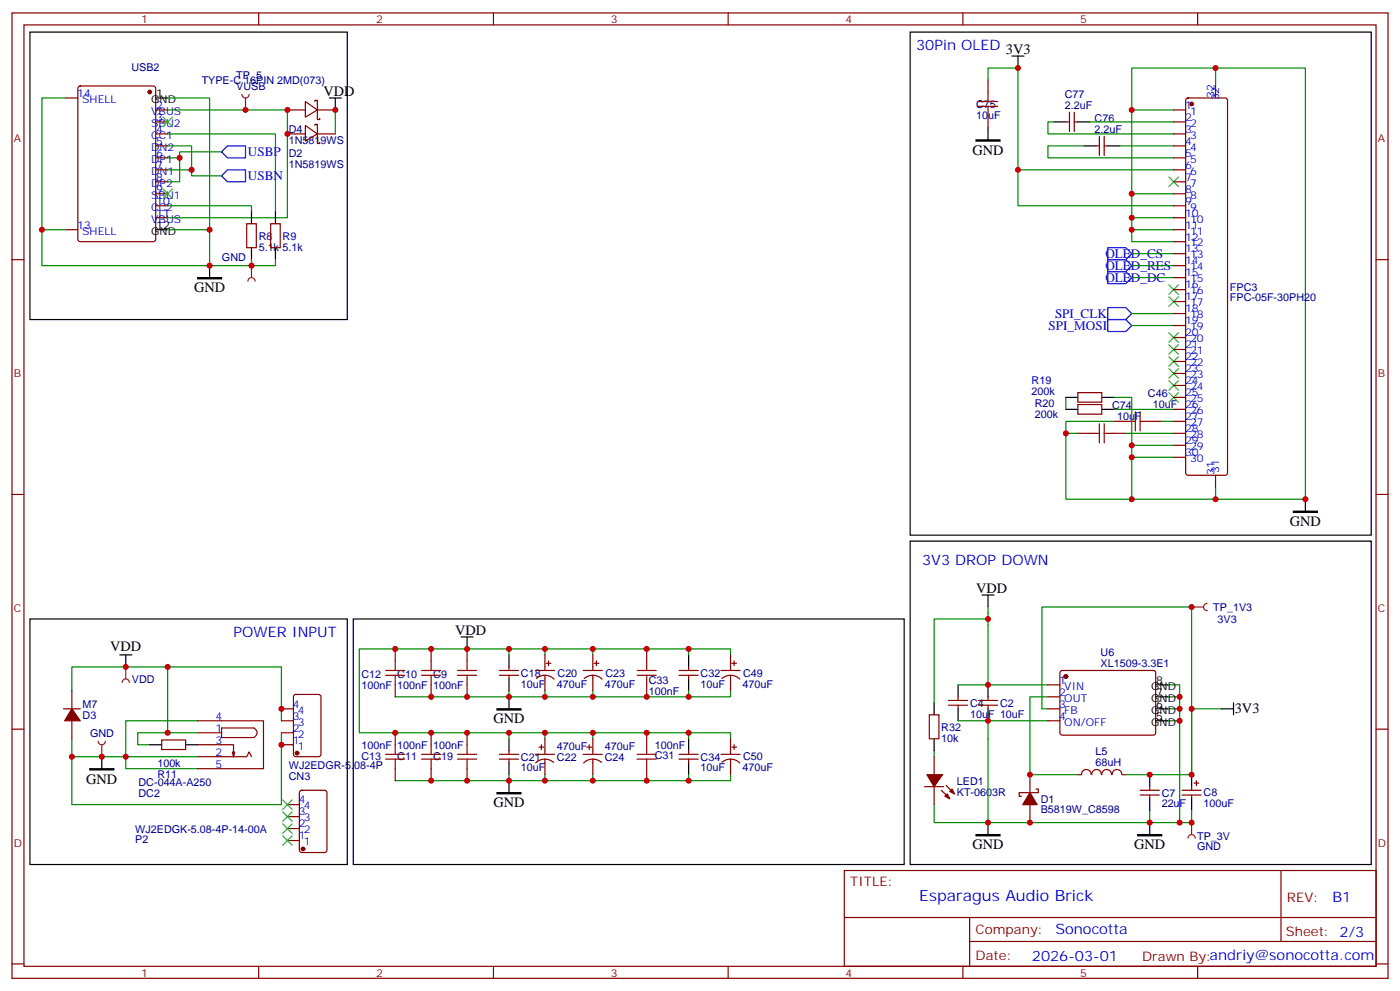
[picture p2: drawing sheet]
<svg xmlns="http://www.w3.org/2000/svg" width="412mm" height="292mm" viewBox="0 0 412 292" stroke-linecap="round" stroke-linejoin="round" font-family="sans-serif">
<g fill="none" stroke="#870000" stroke-width=".35">
<path d="M3.5 3.8h405.4v284.3h-405.4zM7.1 7.3h398.2v277.3h-398.2zM76.2 3.8v3.5M145.3 3.8v3.5M214.5 3.8v3.5M283.6 3.8v3.5M352.8 3.8v3.5M19.4 28.9h3.5M23.2 25.5l.4-.2h21.6l.6 .5 .1 44.7-.5 .6-21.8 .1-.6-.5-.1-44.7zM45.9 32.4h3.5M45.9 35.9h3.5M45.9 39.4h3.5"/>
<path d="M291 23.6v3.5M291 34.1v3.6M314 35.9h1M315 33.1v5.6M316.4 35.9h1.1M316.4 33.1v5.6M345.7 32.4h3.5M345.7 35.9h3.5M345.7 39.4h3.5M349.5 29.1l.5-.2h10.9l.5 .2 .2 .5v109.7l-.2 .5-.5 .2h-10.9l-.5-.3-.3-.4v-109.7zM358.1 25.3v3.6M45.9 43h3.5"/>
<path d="M45.9 46.5h3.5M45.9 50h3.5M45.9 53.6h3.5M45.9 57.1h3.5M322.8 43h1M323.8 40.1v5.7M325.3 43h1M325.3 40.1v5.7M345.7 43h3.5M345.7 46.5h3.5M345.7 50h3.5M345.7 53.6h3.5"/>
<path d="M345.7 57.1h3.5M3.5 76.5h3.6M19.4 67.7h3.5M45.9 60.6h3.5M45.9 64.1h3.5M345.7 60.6h3.5M345.7 64.1h3.5M345.7 67.7h3.5M345.7 71.2h3.5M345.7 74.7h3.5M345.7 78.2h3.5M405.3 76.5h3.6"/>
<path d="M345.7 81.8h3.5M345.7 85.3h3.5M345.7 88.8h3.5M345.7 92.4h3.5M345.7 95.9h3.5M345.7 99.4h3.5M317.5 115.6h7.1v2.9h-7.1zM317.5 119.2h7.1v2.8h-7.1zM345.7 102.9h3.5M345.7 106.5h3.5M345.7 110h3.5M345.7 113.5h3.5"/>
<path d="M345.7 117.1h3.5M317.5 127.6h3.5M328.1 124.1h3.5M328.1 127.6h3.5M338.7 124.1h3.5M345.7 124.1h3.5M345.7 127.6h3.5M345.7 120.6h3.5M345.7 131.2h3.5M345.7 134.7h3.5M358.1 140v3.5M3.5 145.6h3.6"/>
<path d="M405.3 145.6h3.6M3.5 214.8h3.6M405.3 214.8h3.6M248.7 256.4h156.6v28.2h-156.6zM377.3 256.4v20.9M248.7 270.2h156.5M285.6 277.3h119.6M285.6 270.2v14.2M3.5 283.9h3.6M76.2 284.6v3.5M145.3 284.6v3.5M214.5 284.6v3.5"/>
<path d="M283.6 284.6v3.5M352.8 284.6v3.5M405.3 283.9h3.6"/>
</g>
<g fill="#870000" stroke="#870000" stroke-width=".35">
<circle cx="44.1" cy="27.1" r=".53"/>
<circle cx="351" cy="30.6" r=".53"/>
</g>
<g fill="none" stroke="#000" stroke-width=".35">
<path d="M268.1 9.5h135.8v148.1h-135.8zM298.1 16.5h3.5M299.9 16.5v3.5M45.9 28.9h3.5M291 37.7v3.5M310.4 35.9h3.6M317.5 35.9h3.5M319.3 43h3.5M326.3 43h3.5M45.9 67.7h3.5M314 117.1h3.5M324.6 117.1h3.5"/>
<path d="M314 120.6h3.5M324.6 120.6h3.5M384.5 147v3.6"/>
</g>
<path d="M326.3 76.5h5.3l1.8 1.7-1.8 1.8h-5.3zM326.3 73h5.3l1.8 1.7-1.8 1.8h-5.3zM326.3 94.1h5.3l1.8 1.8-1.8 1.7h-5.3zM326.3 90.6h5.3l1.8 1.8-1.8 1.7h-5.3zM326.3 80h5.3l1.8 1.8-1.8 1.7h-5.3z" fill="none" stroke="#00f" stroke-width=".35"/>
<path d="M288.2 31.3h5.7M288.2 29.9h5.7M291 27.1v2.8M291 31.3v2.8M321 127.6h2.8M323.8 124.8v5.7M325.3 127.6h2.8M325.3 124.8v5.7M331.6 124.1h2.8M334.4 121.3v5.6M335.8 124.1h2.9M335.8 121.3v5.6" fill="none" stroke="#a10000" stroke-width=".35"/>
<g fill="none" stroke="#008700" stroke-width=".35">
<path d="M291 23.6v-3.6h8.9v30h45.8M310.4 35.9h-1.7v3.5h37M321 35.9h24.7M333.4 32.4v24.7h12.3M358.1 25.3v-5.3h-24.7v12.4h12.3M358.1 20h26.4v127h-26.4v-3.5M299.9 50v10.6h45.8M319.3 43h-10.6v3.5h37M329.8 43h15.9M333.4 57.1v7h12.3M333.4 67.7v3.5h12.3M333.4 64.1v3.6h12.3"/>
<path d="M333.4 78.2h12.3M333.4 74.7h12.3M333.4 95.9h12.3M333.4 92.4h12.3M333.4 81.8h12.3M314 117.1v3.5M328.1 117.1h5.3v14.1M317.5 127.6h-3.5v19.4h19.4M328.1 124.1h-14.1v3.5M328.1 120.6h17.6M331.6 127.6h14.1M342.2 124.1h3.5"/>
<path d="M345.7 131.2h-12.3v3.5M345.7 134.7h-12.3v12.3h24.7"/>
</g>
<g fill="none" stroke="#3c3" stroke-width=".35">
<path d="M344.3 52.1l2.8 2.9M347.1 52.1l-2.8 2.9M344.3 98l2.8 2.8M344.3 87.4l2.8 2.8M344.3 83.9l2.8 2.8M347.1 98l-2.8 2.8M347.1 87.4l-2.8 2.8M347.1 83.9l-2.8 2.8M344.3 105.1l2.8 2.8M344.3 108.6l2.8 2.8M344.3 112.1l2.8 2.8M344.3 115.6l2.8 2.9"/>
<path d="M344.3 101.5l2.8 2.9M347.1 105.1l-2.8 2.8M347.1 108.6l-2.8 2.8M347.1 112.1l-2.8 2.8M347.1 115.6l-2.8 2.9M347.1 101.5l-2.8 2.9"/>
</g>
<path d="M287.5 41.2h7.1v.4h-7.1zM381 150.6h7.1v.3h-7.1z" fill="#000" stroke="#000" stroke-width=".35"/>
<path d="M71.3 27.8a1.06 1.06 0 0 0 1 1.1 1.06 1.06 0 0 0 1.1-1.1M72.3 28.9v3.5" fill="none" stroke="#8c2424" stroke-width=".35"/>
<circle cx="72.3" cy="32.4" r=".18" fill="#8c2424"/>
<g fill="none" stroke="#008700" stroke-width=".35">
<path d="M19.4 28.9h-7.1v38.8h7.1M49.4 39.4h31.7v23M49.4 32.4h35.3v31.7h-35.3M49.4 28.9h12.3v38.8M49.4 43h7v8.8h8.9M49.4 50h7M49.4 46.5h3.5M65.3 44.7h-12.4v8.9h-3.5M12.3 67.7v10.5h49.4v-10.5h-12.3M49.4 60.6h24.7v1.8M291 182.3h-15.8v24.7M291 180.6v21.1"/>
<path d="M306.9 208.8v-30h44.1v30h8.8M351 208.8v19.4M275.2 237v5.3h15.8M275.2 221.1v1.8"/>
</g>
<path d="M65.3 44.7l1.7-1.7h5.3v3.5h-5.3zM67 50h5.3v3.6h-5.3l-1.7-1.8z" fill="none" stroke="#00f" stroke-width=".35"/>
<path d="M48 34.5l2.8 2.8M50.8 34.5l-2.8 2.8M48 55.7l2.8 2.8M50.8 55.7l-2.8 2.8" fill="none" stroke="#3c3" stroke-width=".35"/>
<path d="M58.2 81.8h7.1v.3h-7.1z" fill="#000" stroke="#000" stroke-width=".35"/>
<path d="M8.8 9.5h93.5v84.6h-93.5zM61.7 78.2v3.6M289.3 175.3h3.5M291 175.3v3.5M275.2 207v3.5M275.2 217.6v3.5M282.2 201.7v3.5M282.2 208.8v3.5M291 201.7v3.5M291 208.8v3.5M351 228.2v3.5M351 235.2v3.6" fill="none" stroke="#000" stroke-width=".35"/>
<g fill="none" stroke="#870000" stroke-width=".35">
<path d="M273.8 210.5h2.8v7.1h-2.8zM279.4 207.7h5.6M279.4 206.3h5.6M282.2 205.2v1.1M282.2 207.7v1.1M288.2 207.7h5.7M288.2 206.3h5.7M291 205.2v1.1M291 207.7v1.1M272.3 231.7h5.7M275.2 222.9v5.3M275.2 231.7v5.3"/>
<path d="M277.3 232.8l2.5 2.4M278.7 231.4l2.5 2.4M303.4 228.2v5.3M303.4 237v5.3M305.2 232.4h.7v1.1h-5.7v1h.7M321.4 228.2a1.41 1.41 0 0 0-1.4-1.6 1.41 1.41 0 0 0-1.4 1.6h-1.1M321.6 228.2a1.41 1.41 0 0 1 1.4-1.6 1.41 1.41 0 0 1 1.4 1.6M324.6 228.2a1.41 1.41 0 0 1 1.4-1.6 1.41 1.41 0 0 1 1.4 1.6M327.6 228.2a1.41 1.41 0 0 1 1.4-1.6 1.41 1.41 0 0 1 1.4 1.6M330.6 228.2h1M348.2 232.8h5.6M348.2 234.2h5.6"/>
<path d="M351 231.7v1.1M351 234.2v1M351.7 230.6h1.4M352.4 229.9v1.5"/>
</g>
<g fill="#870000" stroke="#870000" stroke-width=".35">
<path d="M303.4 233.5l2.1 3.5h-4.2z"/>
<path d="M278.3 234.5l.7-.7 .8 1.4z"/>
<path d="M279.8 233.1l.7-.7 .7 1.4z"/>
<path d="M273 228.2h4.6l-2.4 3.5z"/>
</g>
<path d="M350 246.9a1.06 1.06 0 0 1 1-1.1 1.06 1.06 0 0 1 1.1 1.1M351 242.3v3.5" fill="none" stroke="#8c2424" stroke-width=".35"/>
<circle cx="351" cy="242.3" r=".18" fill="#8c2424"/>
<path d="M351 178.8h3.5M355.6 177.7a1.06 1.06 0 0 0-1.1 1.1 1.06 1.06 0 0 0 1.1 1" fill="none" stroke="#8c2424" stroke-width=".35"/>
<circle cx="351" cy="178.8" r=".18" fill="#8c2424"/>
<g fill="none" stroke="#008700" stroke-width=".35">
<path d="M291 178.8v1.8M282.2 212.3h26.5M282.2 201.7h26.5M291 212.3v30h47.7M306.9 208.8h1.8M308.7 205.2h-5.3v23h14.1M344 201.7h3.5v40.6M344 212.3h3.5M344 208.8h3.5M344 205.2h3.5M351 208.8v19.4h-19.4M338.7 238.8v3.5"/>
<path d="M351 238.8v3.5h-12.3"/>
</g>
<circle cx="314" cy="199.2" r=".53" fill="#870000" stroke="#870000" stroke-width=".35"/>
<path d="M312.4 197.7l.5-.2h27.1l.4 .7v17.9l-.7 .4h-27.1l-.4-.7v-17.6zM308.7 201.7h3.5M308.7 205.2h3.5M308.7 208.8h3.5M308.7 212.3h3.5M335.8 234.2h5.7M335.8 232.8h5.7M338.7 231.7v1.1M338.7 234.2v1" fill="none" stroke="#870000" stroke-width=".35"/>
<path d="M268.1 159.4h135.8v95.2h-135.8zM340.4 212.3h3.6M340.4 208.8h3.6M340.4 205.2h3.6M340.4 201.7h3.6M359.8 208.8h3.6M363.4 207v3.5M338.7 228.2v3.5M338.7 235.2v3.6M291 242.3v3.5M338.7 242.3v3.5" fill="none" stroke="#000" stroke-width=".35"/>
<path d="M287.5 245.8h7.1v.4h-7.1zM335.1 245.8h7.1v.4h-7.1z" fill="#000" stroke="#000" stroke-width=".35"/>
<path d="M37 196.4v3.6M36 201a1.06 1.06 0 0 1 1-1 1.06 1.06 0 0 1 1.1 1" fill="none" stroke="#8c2424" stroke-width=".35"/>
<circle cx="37" cy="196.4" r=".18" fill="#8c2424"/>
<g fill="none" stroke="#008700" stroke-width=".35">
<path d="M98.8 32.4v7M74.1 76.5v1.7h-12.4M81.1 76.5v1.7h-7M49.4 196.4h-28.2v7.1M149.9 191.1v1.8M160.5 192.9v-1.8h-54.7v24.7h44.1v1.8M160.5 191.1h14.1v1.8M174.6 191.1h28.2v1.8M202.8 191.1h12.4v1.8M21.2 217.6v5.3h37M49.4 215.8h-8.8v3.6h3.5M58.2 212.3h-21.2v14.1h21.2"/>
<path d="M82.9 212.3v-15.9h-33.5v19.4h8.8M82.9 215.8v21.2h-61.7v-14.1M149.9 215.8h10.6v1.8M149.9 203.5v1.7M160.5 215.8h14.1v1.8M160.5 203.5v1.7h-44.1M174.6 215.8h28.2v1.8M174.6 203.5v1.7h-14.1M202.8 215.8h12.4v1.8M202.8 203.5v1.7h-28.2M215.2 203.5v1.7h-12.4M149.9 228.2v1.7h-33.5"/>
<path d="M160.5 228.2v1.7h-10.6M174.6 228.2v1.7h-14.1M202.8 228.2v1.7h-28.2M215.2 228.2v1.7h-12.4"/>
</g>
<path d="M146.4 208.8h7.1v.3h-7.1zM26.5 226.4h7v.4h-7zM146.4 233.5h7.1v.3h-7.1z" fill="#000" stroke="#000" stroke-width=".35"/>
<g fill="none" stroke="#000" stroke-width=".35">
<path d="M97 28.9h3.5M98.8 28.9v3.5M74.1 62.4v3.5M74.1 73v3.5M81.1 62.4v3.5M81.1 73v3.5M8.8 182.3h93.5v72.3h-93.5zM35.3 192.9h3.5M37 192.9v3.5M104.1 182.3h162.2v72.3h-162.2zM135.8 187.6h3.5M137.6 187.6v3.5"/>
<path d="M149.9 192.9v3.5M149.9 200v3.5M202.8 192.9v3.5M202.8 200v3.5M44.1 219.4h3.5M54.7 219.4h3.5M149.9 205.2v3.6M149.9 217.6v3.5M202.8 217.6v3.5M30 222.9v3.5M149.9 224.6v3.6M149.9 229.9v3.6"/>
<path d="M202.8 224.6v3.6"/>
</g>
<g fill="none" stroke="#870000" stroke-width=".35">
<path d="M84.7 32.4h5.3M84.7 39.4h5.3M90 29.9l3.5 2.5-3.5 2.1zM90 37l3.5 2.4-3.5 2.2zM92.8 29.9v-.3h.7v2.8M92.8 37v-.4h.7v2.8M93.5 32.4v2.8h.7v-.3M93.5 39.4v2.9h.7v-.4M93.5 32.4h5.3M93.5 39.4h5.3M72.7 65.9h2.8v7.1h-2.8zM79.7 65.9h2.8v7.1h-2.8z"/>
<path d="M116.4 191.1v3.6M127 191.1v3.6M137.6 191.1v3.6M147.1 198.9h5.7M147.1 197.5h5.7M149.9 196.4v1.1M149.9 198.9v1.1M157.7 197.5h5.6M158 199.9a3.8 3.8 0 0 1 5.2 .1M160.5 192.9v4.6M160.5 198.9v4.6M160.9 195.4h1.4"/>
<path d="M161.6 194.7v1.4M171.8 197.5h5.6M172.1 199.9a3.8 3.8 0 0 1 5.2 .1M174.6 192.9v4.6M174.6 198.9v4.6M175 195.4h1.4M175.7 194.7v1.4M190.5 191.1v3.6M200 198.9h5.7M200 197.5h5.7M202.8 196.4v1.1M202.8 198.9v1.1"/>
<path d="M212.4 197.5h5.6M212.7 199.9a3.8 3.8 0 0 1 5.2 .1M215.2 192.9v4.6M215.2 198.9v4.6M215.5 195.4h1.5M216.3 194.7v1.4M18.7 208.8h4.9M21.2 203.5v5.3M21.2 212.3v5.3M47.6 217.9h7.1v2.9h-7.1zM58.2 212.3h19.4v14.1h-19.4M58.2 219.4h10.6v3.5"/>
<path d="M58.2 215.8h7.1M65.3 214.4h9.5l.7 .6a1.64 1.64 0 0 1-.7 2.2h-9.5zM82.9 212.3h3.5M82.9 219.4h3.5M82.9 215.8h3.5M82.9 208.8h3.5M86.7 204.7l.4-.2h6.7l.7 .5v17.2l-.4 .6-7 .1-.6-.5-.1-17.2zM116.4 201.7v3.5M116.4 215.8v3.6M127 201.7v3.5M127 215.8v3.6M137.6 201.7v3.5"/>
<path d="M137.6 215.8v3.6M159.5 219.4v1.4M160.5 217.6v4.6M173.6 219.4v1.4M174.6 217.6v4.6M190.5 201.7v3.5M190.5 215.8v3.6M215.2 217.6v4.6M216.3 219.4v1.4M58.2 222.9h14.5l.7-1.4 .7 1.4M68.4 221.5l.4 1.4M69.1 221.5l-.3 1.4"/>
<path d="M84.7 237h3.5M88.4 233l.5-.2h6.7l.7 .4v17.2l-.5 .7h-6.9l-.7-.5v-17.1zM116.4 226.4v3.5M127 226.4v3.5M137.6 226.4v3.5M147.1 223.6h5.7M147.1 222.2h5.7M149.9 221.1v1.1M149.9 223.6v1M157.7 222.2h5.6M158.7 220.1h1.5M160.5 223.6v4.6"/>
<path d="M163.1 224.6a3.8 3.8 0 0 0-5.3 .1M171.8 222.2h5.6M172.9 220.1h1.4M174.6 223.6v4.6M177.2 224.6a3.8 3.8 0 0 0-5.3 .1M190.5 226.4v3.5M200 223.6h5.7M200 222.2h5.7M202.8 221.1v1.1M202.8 223.6v1M212.4 222.2h5.6M212.7 224.6a3.8 3.8 0 0 1 5.2 .1"/>
<path d="M215.2 223.6v4.6M215.5 220.1h1.5M84.7 247.6h3.5M84.7 244.1h3.5M84.7 240.5h3.5"/>
</g>
<g fill="none" stroke="#a10000" stroke-width=".35">
<path d="M113.6 198.9h5.6M113.6 197.5h5.6M116.4 194.7v2.8M116.4 198.9v2.8M124.2 198.9h5.6M124.2 197.5h5.6M127 194.7v2.8M127 198.9v2.8M134.8 198.9h5.6M134.8 197.5h5.6M137.6 194.7v2.8M137.6 198.9v2.8"/>
<path d="M187.7 198.9h5.6M187.7 197.5h5.6M190.5 194.7v2.8M190.5 198.9v2.8M116.4 219.4v2.8M127 219.4v2.8M137.6 219.4v2.8M190.5 219.4v2.8M113.6 222.2h5.6M113.6 223.6h5.6M116.4 223.6v2.8M124.2 222.2h5.6"/>
<path d="M124.2 223.6h5.6M127 223.6v2.8M134.8 222.2h5.6M134.8 223.6h5.6M137.6 223.6v2.8M187.7 222.2h5.6M187.7 223.6h5.6M190.5 223.6v2.8"/>
</g>
<g fill="#870000" stroke="#870000" stroke-width=".35">
<path d="M21.2 208.8l2.4 3.5h-4.6z"/>
<circle cx="87.5" cy="221.8" r=".53"/>
<circle cx="89.3" cy="250" r=".53"/>
</g>
<path d="M83.3 235.6l2.8 2.8M83.3 239.1l2.8 2.8M86.1 235.6l-2.8 2.8M86.1 239.1l-2.8 2.8M83.3 242.6l2.8 2.9M83.3 246.2l2.8 2.8M86.1 242.6l-2.8 2.9M86.1 246.2l-2.8 2.8" fill="none" stroke="#3c3" stroke-width=".35"/>
<path d="M28.9 218.3a1.06 1.06 0 0 0 1.1 1.1 1.06 1.06 0 0 0 1-1.1M30 219.4v3.5" fill="none" stroke="#8c2424" stroke-width=".35"/>
<circle cx="30" cy="222.9" r=".18" fill="#8c2424"/>
<path d="M74.1 78.2v3.6M73 82.8a1.06 1.06 0 0 1 1.1-1 1.06 1.06 0 0 1 1 1" fill="none" stroke="#8c2424" stroke-width=".35"/>
<circle cx="74.1" cy="78.2" r=".18" fill="#8c2424"/>
<g fill="#c00">
<circle cx="333.4" cy="131.2" r=".88"/>
<circle cx="314" cy="127.6" r=".88"/>
<circle cx="333.4" cy="147" r=".88"/>
<circle cx="333.4" cy="134.7" r=".88"/>
<circle cx="333.4" cy="67.7" r=".88"/>
<circle cx="333.4" cy="64.1" r=".88"/>
<circle cx="333.4" cy="57.1" r=".88"/>
<circle cx="333.4" cy="32.4" r=".88"/>
<circle cx="299.9" cy="50" r=".88"/>
<circle cx="358.1" cy="147" r=".88"/>
<circle cx="384.5" cy="147" r=".88"/>
<circle cx="358.1" cy="20" r=".88"/>
<circle cx="299.9" cy="20" r=".88"/>
<circle cx="56.4" cy="50" r=".88"/>
<circle cx="52.9" cy="46.5" r=".88"/>
<circle cx="84.7" cy="32.4" r=".88"/>
<circle cx="61.7" cy="67.7" r=".88"/>
<circle cx="61.7" cy="78.2" r=".88"/>
<circle cx="12.3" cy="67.7" r=".88"/>
<circle cx="351" cy="242.3" r=".88"/>
<circle cx="303.4" cy="242.3" r=".88"/>
<circle cx="303.4" cy="228.2" r=".88"/>
<circle cx="291" cy="182.3" r=".88"/>
<circle cx="351" cy="208.8" r=".88"/>
<circle cx="351" cy="178.8" r=".88"/>
<circle cx="291" cy="212.3" r=".88"/>
<circle cx="291" cy="201.7" r=".88"/>
<circle cx="347.5" cy="212.3" r=".88"/>
<circle cx="347.5" cy="208.8" r=".88"/>
<circle cx="347.5" cy="205.2" r=".88"/>
<circle cx="347.5" cy="242.3" r=".88"/>
<circle cx="291" cy="242.3" r=".88"/>
<circle cx="338.7" cy="242.3" r=".88"/>
<circle cx="351" cy="228.2" r=".88"/>
<circle cx="338.7" cy="228.2" r=".88"/>
<circle cx="37" cy="222.9" r=".88"/>
<circle cx="30" cy="222.9" r=".88"/>
<circle cx="190.5" cy="229.9" r=".88"/>
<circle cx="190.5" cy="215.8" r=".88"/>
<circle cx="202.8" cy="229.9" r=".88"/>
<circle cx="202.8" cy="215.8" r=".88"/>
<circle cx="202.8" cy="205.2" r=".88"/>
<circle cx="202.8" cy="191.1" r=".88"/>
<circle cx="190.5" cy="191.1" r=".88"/>
<circle cx="174.6" cy="191.1" r=".88"/>
<circle cx="190.5" cy="205.2" r=".88"/>
<circle cx="174.6" cy="205.2" r=".88"/>
<circle cx="174.6" cy="229.9" r=".88"/>
<circle cx="174.6" cy="215.8" r=".88"/>
<circle cx="160.5" cy="229.9" r=".88"/>
<circle cx="149.9" cy="229.9" r=".88"/>
<circle cx="160.5" cy="215.8" r=".88"/>
<circle cx="149.9" cy="215.8" r=".88"/>
<circle cx="137.6" cy="215.8" r=".88"/>
<circle cx="160.5" cy="205.2" r=".88"/>
<circle cx="160.5" cy="191.1" r=".88"/>
<circle cx="137.6" cy="191.1" r=".88"/>
<circle cx="149.9" cy="191.1" r=".88"/>
<circle cx="149.9" cy="205.2" r=".88"/>
<circle cx="49.4" cy="215.8" r=".88"/>
<circle cx="37" cy="196.4" r=".88"/>
<circle cx="74.1" cy="78.2" r=".88"/>
<circle cx="49.4" cy="196.4" r=".88"/>
<circle cx="82.9" cy="208.8" r=".88"/>
<circle cx="21.2" cy="222.9" r=".88"/>
<circle cx="82.9" cy="219.4" r=".88"/>
<circle cx="72.3" cy="32.4" r=".88"/>
<circle cx="127" cy="191.1" r=".88"/>
<circle cx="127" cy="215.8" r=".88"/>
<circle cx="116.4" cy="191.1" r=".88"/>
<circle cx="116.4" cy="215.8" r=".88"/>
<circle cx="137.6" cy="205.2" r=".88"/>
<circle cx="127" cy="205.2" r=".88"/>
<circle cx="137.6" cy="229.9" r=".88"/>
<circle cx="127" cy="229.9" r=".88"/>
<circle cx="84.7" cy="39.4" r=".88"/>
<circle cx="98.8" cy="32.4" r=".88"/>
</g>
<text font-size="4.6" fill="#00f" x="270.8" y="265.4">Esparagus Audio Brick</text>
<g font-size="4.2" fill="#00f">
<text x="269.9" y="14.7">30Pin OLED</text>
<text x="271.6" y="166.4">3V3 DROP DOWN</text>
<text x="68.8" y="187.6">POWER INPUT</text>
<text x="392.5" y="265.7">B1</text>
<text x="310.9" y="275.2">Sonocotta</text>
<text x="304" y="283">2026-03-01</text>
</g>
<g font-size="4.2">
<text x="296.3" y="15.8">3V3</text>
<text x="95.2" y="28.2">VDD</text>
<text x="286.5" y="45.5">GND</text>
<text x="57.1" y="86.1">GND</text>
<text x="379.9" y="154.9">GND</text>
<text x="287.5" y="174.6">VDD</text>
<text x="32.5" y="191.8">VDD</text>
<text x="134.1" y="186.9">VDD</text>
<text x="145.3" y="213">GND</text>
<text x="363.7" y="210.1">3V3</text>
<text x="25.4" y="231">GND</text>
<text x="145.3" y="237.7">GND</text>
<text x="286.5" y="250">GND</text>
<text x="334.1" y="250">GND</text>
</g>
<g font-size="3.9" fill="#00f">
<text x="73" y="45.9">USBP</text>
<text x="73" y="52.9">USBN</text>
<text x="325.6" y="76">OLED_CS</text>
<text x="325.6" y="83">OLED_DC</text>
<text x="325.6" y="79.5">OLED_RES</text>
<text x="310.8" y="93.6">SPI_CLK</text>
<text x="308.9" y="97.2">SPI_MOSI</text>
</g>
<g font-size="3.9" fill="#800">
<text x="250.5" y="261">TITLE:</text>
<text x="379.1" y="265.7">REV:</text>
<text x="287.4" y="275.2">Company:</text>
<text x="378.7" y="275.8">Sheet: 2/3</text>
<text x="287.4" y="282.9">Date:</text>
<text x="336.4" y="282.9">Drawn By:andriy@sonocotta.com</text>
</g>
<g font-size="3.2" fill="#800">
<text x="41.6" y="6.8">1</text>
<text x="110.8" y="6.8">2</text>
<text x="179.9" y="6.8">3</text>
<text x="249.1" y="6.8">4</text>
<text x="318.2" y="6.8">5</text>
<text x="4.1" y="41.9">A</text>
<text x="405.9" y="41.9">A</text>
<text x="4.1" y="111.1">B</text>
<text x="405.9" y="111.1">B</text>
<text x="4.1" y="180.2">C</text>
<text x="405.9" y="180.2">C</text>
<text x="4.1" y="249.3">D</text>
<text x="405.9" y="249.3">D</text>
<text x="41.6" y="287.6">1</text>
<text x="110.8" y="287.6">2</text>
<text x="179.9" y="287.6">3</text>
<text x="249.1" y="287.6">4</text>
<text x="318.2" y="287.6">5</text>
</g>
<g font-size="3.2" fill="#000080">
<text x="38.7" y="20.9">USB2</text>
<text x="69.6" y="23.3">TP_5</text>
<text x="59.4" y="24.7">TYPE-C 16PIN 2MD(073)</text>
<text x="69.6" y="26.5">VUSB</text>
<text x="313.6" y="28.9">C77</text>
<text x="287.5" y="34.9">10uF</text>
<text x="287.5" y="31.8">C75</text>
<text x="313.6" y="32">2.2uF</text>
<text x="322.5" y="35.9">C76</text>
<text x="85.1" y="39.2">D4</text>
<text x="322.5" y="39.1">2.2uF</text>
<text x="85.1" y="42.4">1N5819WS</text>
<text x="85.1" y="46.3">D2</text>
<text x="85.1" y="49.4">1N5819WS</text>
<text x="76.2" y="70.6">R8</text>
<text x="83.3" y="70.6">R9</text>
<text x="65.4" y="76.8">GND</text>
<text x="76.2" y="73.8">5.1k 5.1k</text>
<text x="362.3" y="88.5">FPC-05F-30PH20</text>
<text x="362.3" y="85.6">FPC3</text>
<text x="303.9" y="113.2">R19</text>
<text x="303.9" y="116.5">200k</text>
<text x="304.8" y="120">R20</text>
<text x="338.2" y="117.1">C46</text>
<text x="304.8" y="123.2">200k</text>
<text x="327.6" y="120.6">C74</text>
<text x="329" y="123.8">10uF</text>
<text x="339.6" y="120.2">10uF 26</text>
<text x="357.4" y="179.9">TP_1V3</text>
<text x="358.7" y="183.4">3V3</text>
<text x="324.2" y="196.4">XL1509-3.3E1</text>
<text x="324.2" y="193.2">U6</text>
<text x="38.9" y="201.1">VDD</text>
<text x="106.5" y="202.9">100nF</text>
<text x="106.5" y="199.7">C12</text>
<text x="117" y="202.9">100nF</text>
<text x="117" y="199.7">C10</text>
<text x="127.6" y="202.9">100nF</text>
<text x="127.6" y="199.7">C9</text>
<text x="153.5" y="202.5">10uF</text>
<text x="153.5" y="199.3">C18</text>
<text x="164" y="202.5">470uF</text>
<text x="164.2" y="199.3">C20</text>
<text x="178.2" y="202.5">470uF</text>
<text x="178.4" y="199.3">C23</text>
<text x="191.1" y="201.5">C33</text>
<text x="206.4" y="202.5">10uF</text>
<text x="206.4" y="199.3">C32</text>
<text x="218.7" y="202.5">470uF</text>
<text x="218.9" y="199.3">C49</text>
<text x="24.3" y="208.6">M7</text>
<text x="191.1" y="204.7">100nF</text>
<text x="285.8" y="208.1">C4</text>
<text x="294.6" y="208.1">C2</text>
<text x="24.3" y="211.8">D3</text>
<text x="277.3" y="215.2">R32</text>
<text x="285.8" y="211.3">10uF 10uF</text>
<text x="26.5" y="217">GND</text>
<text x="106.5" y="220.6">100nF</text>
<text x="117" y="220.6">100nF</text>
<text x="127.6" y="220.6">100nF</text>
<text x="164" y="221">470uF</text>
<text x="178.2" y="221">470uF</text>
<text x="192.9" y="220.5">100nF</text>
<text x="277.3" y="218.5">10k</text>
<text x="46.4" y="226">100k</text>
<text x="85.1" y="226.6">WJ2EDGR-5.08-4P</text>
<text x="106.5" y="223.8">C13</text>
<text x="117" y="223.8">C11</text>
<text x="127.6" y="223.8">C19</text>
<text x="153.5" y="227.2">10uF</text>
<text x="153.5" y="224">C21</text>
<text x="164" y="224.2">C22</text>
<text x="178.2" y="224.2">C24</text>
<text x="192.9" y="223.7">C31</text>
<text x="206.4" y="227.2">10uF</text>
<text x="206.4" y="224">C34</text>
<text x="218.7" y="227.2">470uF</text>
<text x="218.9" y="224">C50</text>
<text x="322.7" y="225.6">68uH</text>
<text x="322.7" y="222.4">L5</text>
<text x="40.8" y="231.5">DC-044A-A250</text>
<text x="46.4" y="229.2">R11</text>
<text x="85.1" y="229.7">CN3</text>
<text x="281.9" y="231.1">LED1</text>
<text x="40.8" y="234.6">DC2</text>
<text x="281.9" y="234.4">KT-0603R</text>
<text x="306.6" y="239.5">B5819W_C8598</text>
<text x="306.6" y="236.4">D1</text>
<text x="342.2" y="237.8">22uF</text>
<text x="342.2" y="234.6">C7</text>
<text x="354.5" y="237.8">100uF</text>
<text x="354.5" y="234.6">C8</text>
<text x="39.8" y="245.2">WJ2EDGK-5.08-4P-14-00A</text>
<text x="39.8" y="248.4">P2</text>
<text x="352.6" y="250.5">GND</text>
<text x="352.6" y="247.3">TP_3V</text>
</g>
<g font-size="3.2" fill="#00f">
<text x="22.8" y="28.5">14</text>
<text x="357.7" y="28.9" transform="rotate(-90 357.7 28.9)">32</text>
<text x="359.1" y="29.6" transform="rotate(-90 359.1 29.6)">32</text>
<text x="24.2" y="30.3">SHELL</text>
<text x="44.6" y="33.8">VBUS</text>
<text x="46" y="32">2</text>
<text x="46" y="35.6">3</text>
<text x="349.1" y="32">1</text>
<text x="349.1" y="35.6">2</text>
<text x="350.6" y="33.8">1</text>
<text x="44.6" y="37.3">SBU2</text>
<text x="44.6" y="40.9">CC1</text>
<text x="46" y="39.1">4</text>
<text x="349.1" y="39.1">3</text>
<text x="350.6" y="37.3">2</text>
<text x="350.6" y="40.9">3</text>
<text x="44.6" y="44.4">DN2</text>
<text x="44.6" y="47.9">DP1</text>
<text x="46" y="42.6">5</text>
<text x="46" y="46.1">6</text>
<text x="349.1" y="42.6">4</text>
<text x="349.1" y="46.1">5</text>
<text x="350.6" y="44.4">4</text>
<text x="350.6" y="47.9">5</text>
<text x="44.6" y="51.4">DN1</text>
<text x="46" y="49.7">7</text>
<text x="46" y="53.2">8</text>
<text x="349.1" y="49.7">6</text>
<text x="349.1" y="53.2">7</text>
<text x="350.6" y="51.4">6</text>
<text x="44.6" y="55">DP2</text>
<text x="44.6" y="58.5">SBU1</text>
<text x="46" y="56.7">9</text>
<text x="349.1" y="56.7">8</text>
<text x="350.6" y="55">7</text>
<text x="350.6" y="58.5">8</text>
<text x="44.6" y="62">CC2</text>
<text x="44.6" y="65.5">VBUS</text>
<text x="46" y="60.3">10</text>
<text x="46" y="63.8">11</text>
<text x="349.1" y="60.3">9</text>
<text x="349.1" y="63.8">10</text>
<text x="350.6" y="62">9</text>
<text x="350.6" y="65.5">10</text>
<text x="22.8" y="67.3">13</text>
<text x="24.2" y="69.1">SHELL</text>
<text x="349.1" y="67.3">11</text>
<text x="349.1" y="70.8">12</text>
<text x="350.6" y="69.1">11</text>
<text x="349.1" y="74.4">13</text>
<text x="349.1" y="77.9">14</text>
<text x="350.6" y="72.6">12</text>
<text x="350.6" y="76.1">13</text>
<text x="349.1" y="81.4">15</text>
<text x="350.6" y="79.7">14</text>
<text x="350.6" y="83.2">15</text>
<text x="349.1" y="84.9">16</text>
<text x="349.1" y="88.5">17</text>
<text x="350.6" y="86.7">16</text>
<text x="349.1" y="92">18</text>
<text x="349.1" y="95.5">19</text>
<text x="350.6" y="90.2">17</text>
<text x="350.6" y="93.8">18</text>
<text x="349.1" y="99.1">20</text>
<text x="350.6" y="97.3">19</text>
<text x="350.6" y="100.8">20</text>
<text x="349.1" y="102.6">21</text>
<text x="349.1" y="106.1">22</text>
<text x="350.6" y="104.4">21</text>
<text x="350.6" y="107.9">22</text>
<text x="349.1" y="109.6">23</text>
<text x="349.1" y="113.2">24</text>
<text x="350.6" y="111.4">23</text>
<text x="349.1" y="116.7">25</text>
<text x="350.6" y="114.9">24</text>
<text x="350.6" y="118.5">25</text>
<text x="349.1" y="123.8">27</text>
<text x="350.6" y="122">26</text>
<text x="350.6" y="125.5">27</text>
<text x="349.1" y="127.3">28</text>
<text x="349.1" y="130.8">29</text>
<text x="350.6" y="129">28</text>
<text x="349.1" y="134.3">30</text>
<text x="350.6" y="132.6">29</text>
<text x="350.6" y="136.1">30</text>
<text x="357.7" y="140" transform="rotate(-90 357.7 140)">31</text>
<text x="359.1" y="139.3" transform="rotate(-90 359.1 139.3)">31</text>
<text x="312" y="201.4">1</text>
<text x="313.5" y="203.1">VIN</text>
<text x="86.3" y="208.4">4</text>
<text x="312" y="204.9">2</text>
<text x="312" y="208.4">3</text>
<text x="313.5" y="206.7">OUT</text>
<text x="63.5" y="211.9">4</text>
<text x="63.5" y="215.5">1</text>
<text x="86.3" y="215.5">2</text>
<text x="86.3" y="211.9">3</text>
<text x="87.7" y="213.7">3</text>
<text x="87.7" y="210.2">4</text>
<text x="312" y="211.9">4</text>
<text x="313.5" y="210.2">FB</text>
<text x="313.5" y="213.7">ON/OFF</text>
<text x="63.5" y="219">3</text>
<text x="86.3" y="219">1</text>
<text x="87.7" y="220.8">1</text>
<text x="87.7" y="217.2">2</text>
<text x="63.5" y="226.1">5</text>
<text x="63.5" y="222.5">2</text>
<text x="88" y="236.6">4</text>
<text x="89.5" y="238.4">4</text>
<text x="88" y="243.7">2</text>
<text x="88" y="240.2">3</text>
<text x="89.5" y="245.5">2</text>
<text x="89.5" y="241.9">3</text>
<text x="88" y="247.2">1</text>
<text x="89.5" y="249">1</text>
</g>
<g font-size="3.2">
<text x="46" y="28.5">1</text>
<text x="44.6" y="30.3">GND</text>
<text x="44.6" y="69.1">GND</text>
<text x="46" y="67.3">12</text>
<text x="339.1" y="203.1">GND</text>
<text x="340.6" y="201.4">8</text>
<text x="339.1" y="206.7">GND</text>
<text x="340.6" y="208.4">6</text>
<text x="340.6" y="204.9">7</text>
<text x="339.1" y="213.7">GND</text>
<text x="339.1" y="210.2">GND</text>
<text x="340.6" y="211.9">5</text>
</g>
</svg>
